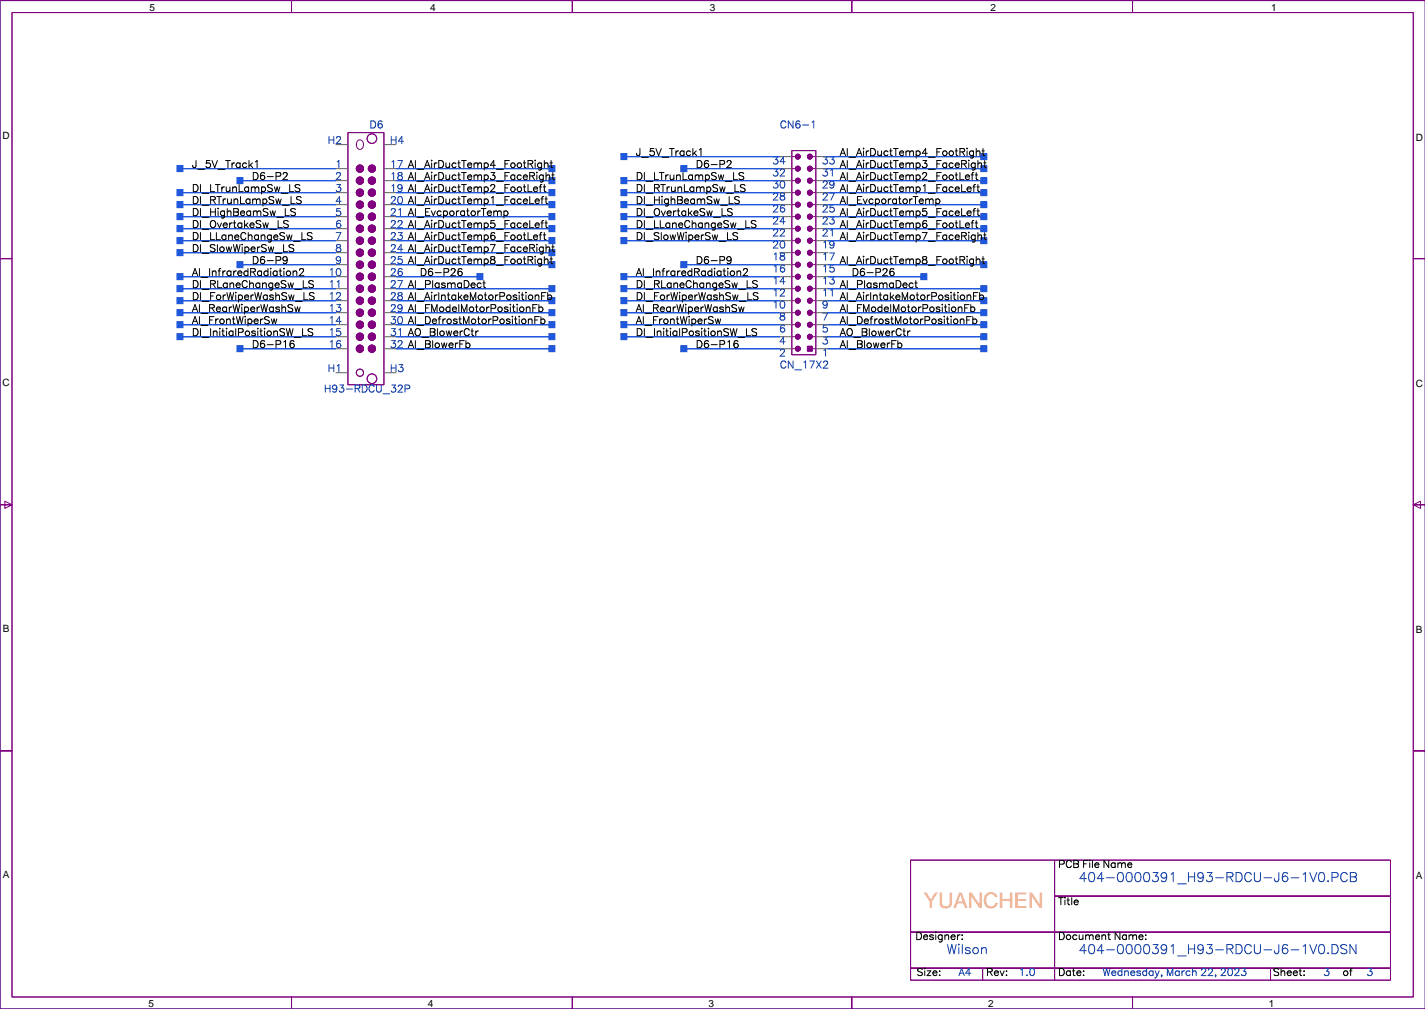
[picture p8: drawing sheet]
<svg xmlns="http://www.w3.org/2000/svg" width="302mm" height="213mm" viewBox="0 0 302 213" stroke-linecap="round" stroke-linejoin="round" font-family="sans-serif">
<path d="M301.7 .1h-301.7v213.3h301.7" fill="none" stroke="#000080" stroke-width=".21"/>
<g fill="none" stroke="#800080" stroke-width=".21">
<path d="M2.5 2.7h296.6v208.2h-296.6zM301.7 .1h-62v2.6v-2.6h-59.4v2.6v-2.6h-59.2v2.6v-2.6h-59.4v2.6v-2.6h-61.7v54.6h2.5h-2.5v52.1h2.5l-1.5 .7v-1.5l1.5 .8h-2.5v52h2.5h-2.5v54.6h61.7v-2.5v2.5h59.4v-2.5v2.5h59.2v-2.5v2.5h59.4v-2.5v2.5h62M73.6 28.1h7.7v53.3h-7.7zM75.7 29.8a.8 .8 0 0 1 1 0 .8 .8 0 0 1 .2 1 .78 .78 0 0 1-.8 .8 .78 .78 0 0 1-.7-1zM167.6 31.9h5.1v43.1h-5.1zM167.6 33.1h.8M167.6 35.7h.8M167.6 38.2h.8M171.9 33.1h.8M171.9 35.7h.8M171.9 38.2h.8M167.6 40.8h.8"/>
<path d="M167.6 43.3h.8M167.6 45.8h.8M167.6 48.4h.8M167.6 58.5h.8M167.6 56h.8M167.6 53.4h.8M167.6 50.9h.8M171.9 40.8h.8M171.9 43.3h.8M171.9 45.8h.8M171.9 48.4h.8M171.9 58.5h.8"/>
<path d="M171.9 56h.8M171.9 53.4h.8M171.9 50.9h.8M301.7 54.7h-2.6h2.6M167.6 73.8h.8M167.6 71.2h.8M167.6 68.7h.8M167.6 66.1h.8M167.6 63.6h.8M167.6 61.1h.8M170.9 73.3h1v1h-1zM171.9 73.8h.8"/>
<path d="M171.9 71.2h.8M171.9 68.7h.8M171.9 66.1h.8M171.9 63.6h.8M171.9 61.1h.8M299.1 106.8l1.6-.8v1.5l-1.6-.7h2.6zM301.7 158.8h-2.6h2.6M192.7 181.9h30.5v15.3h-30.5zM192.7 197.2h30.5v7.6h-30.5zM223.2 189.6h71.1v7.6h-71.1zM223.2 197.2h71.1v7.6h-71.1zM223.2 181.9h71.1v7.7h-71.1z"/>
<path d="M192.7 204.8h15.3v2.5h-15.3zM208 204.8h15.2v2.5h-15.2zM223.2 204.8h45.7v2.5h-45.7zM268.9 204.8h25.4v2.5h-25.4z"/>
<circle cx="76.2" cy="35.7" r=".76"/>
<circle cx="76.2" cy="38.2" r=".76"/>
<circle cx="78.7" cy="35.7" r=".76"/>
<circle cx="78.7" cy="38.2" r=".76"/>
<circle cx="78.7" cy="29.3" r="1.02"/>
<circle cx="168.9" cy="38.2" r=".51"/>
<circle cx="168.9" cy="35.7" r=".51"/>
<circle cx="168.9" cy="33.1" r=".51"/>
<circle cx="171.4" cy="38.2" r=".51"/>
<circle cx="171.4" cy="35.7" r=".51"/>
<circle cx="171.4" cy="33.1" r=".51"/>
<circle cx="76.2" cy="40.7" r=".76"/>
<circle cx="76.2" cy="50.9" r=".76"/>
<circle cx="76.2" cy="48.4" r=".76"/>
<circle cx="76.2" cy="56" r=".76"/>
<circle cx="76.2" cy="43.3" r=".76"/>
<circle cx="76.2" cy="53.4" r=".76"/>
<circle cx="76.2" cy="45.8" r=".76"/>
<circle cx="76.2" cy="58.5" r=".76"/>
<circle cx="78.7" cy="40.7" r=".76"/>
<circle cx="78.7" cy="43.3" r=".76"/>
<circle cx="78.7" cy="48.4" r=".76"/>
<circle cx="78.7" cy="50.9" r=".76"/>
<circle cx="78.7" cy="56" r=".76"/>
<circle cx="78.7" cy="58.5" r=".76"/>
<circle cx="78.7" cy="53.4" r=".76"/>
<circle cx="78.7" cy="45.8" r=".76"/>
<circle cx="168.9" cy="58.5" r=".51"/>
<circle cx="168.9" cy="50.9" r=".51"/>
<circle cx="168.9" cy="43.3" r=".51"/>
<circle cx="168.9" cy="56" r=".51"/>
<circle cx="168.9" cy="40.7" r=".51"/>
<circle cx="168.9" cy="48.4" r=".51"/>
<circle cx="168.9" cy="45.8" r=".51"/>
<circle cx="168.9" cy="53.4" r=".51"/>
<circle cx="171.4" cy="58.5" r=".51"/>
<circle cx="171.4" cy="50.9" r=".51"/>
<circle cx="171.4" cy="43.3" r=".51"/>
<circle cx="171.4" cy="56" r=".51"/>
<circle cx="171.4" cy="48.4" r=".51"/>
<circle cx="171.4" cy="40.7" r=".51"/>
<circle cx="171.4" cy="53.4" r=".51"/>
<circle cx="171.4" cy="45.8" r=".51"/>
<circle cx="76.2" cy="68.7" r=".76"/>
<circle cx="76.2" cy="71.2" r=".76"/>
<circle cx="76.2" cy="63.6" r=".76"/>
<circle cx="76.2" cy="78.8" r=".76"/>
<circle cx="76.2" cy="73.8" r=".76"/>
<circle cx="76.2" cy="61.1" r=".76"/>
<circle cx="76.2" cy="66.1" r=".76"/>
<circle cx="78.7" cy="68.7" r=".76"/>
<circle cx="78.7" cy="71.2" r=".76"/>
<circle cx="78.7" cy="63.6" r=".76"/>
<circle cx="78.7" cy="73.8" r=".76"/>
<circle cx="78.7" cy="66.1" r=".76"/>
<circle cx="78.7" cy="61.1" r=".76"/>
<circle cx="168.9" cy="71.2" r=".51"/>
<circle cx="168.9" cy="66.1" r=".51"/>
<circle cx="168.9" cy="73.8" r=".51"/>
<circle cx="168.9" cy="61.1" r=".51"/>
<circle cx="168.9" cy="68.7" r=".51"/>
<circle cx="168.9" cy="63.6" r=".51"/>
<circle cx="171.4" cy="71.2" r=".51"/>
<circle cx="171.4" cy="66.1" r=".51"/>
<circle cx="171.4" cy="61.1" r=".51"/>
<circle cx="171.4" cy="68.7" r=".51"/>
<circle cx="171.4" cy="63.6" r=".51"/>
<circle cx="78.7" cy="80.1" r="1.02"/>
</g>
<g fill="#800080" stroke="#800080" stroke-width=".21">
<path d="M170.9 73.3h1v1h-1z" fill-rule="evenodd"/>
<circle cx="78.7" cy="73.8" r=".76"/>
<circle cx="76.2" cy="73.8" r=".76"/>
<circle cx="76.2" cy="71.2" r=".76"/>
<circle cx="78.7" cy="71.2" r=".76"/>
<circle cx="76.2" cy="68.7" r=".76"/>
<circle cx="78.7" cy="68.7" r=".76"/>
<circle cx="78.7" cy="35.7" r=".76"/>
<circle cx="76.2" cy="35.7" r=".76"/>
<circle cx="76.2" cy="40.7" r=".76"/>
<circle cx="78.7" cy="40.7" r=".76"/>
<circle cx="76.2" cy="38.2" r=".76"/>
<circle cx="78.7" cy="38.2" r=".76"/>
<circle cx="76.2" cy="45.8" r=".76"/>
<circle cx="78.7" cy="45.8" r=".76"/>
<circle cx="76.2" cy="43.3" r=".76"/>
<circle cx="78.7" cy="43.3" r=".76"/>
<circle cx="76.2" cy="50.9" r=".76"/>
<circle cx="78.7" cy="50.9" r=".76"/>
<circle cx="76.2" cy="48.4" r=".76"/>
<circle cx="78.7" cy="48.4" r=".76"/>
<circle cx="76.2" cy="56" r=".76"/>
<circle cx="78.7" cy="56" r=".76"/>
<circle cx="76.2" cy="53.4" r=".76"/>
<circle cx="78.7" cy="53.4" r=".76"/>
<circle cx="76.2" cy="61.1" r=".76"/>
<circle cx="78.7" cy="61.1" r=".76"/>
<circle cx="76.2" cy="58.5" r=".76"/>
<circle cx="78.7" cy="58.5" r=".76"/>
<circle cx="76.2" cy="63.6" r=".76"/>
<circle cx="78.7" cy="63.6" r=".76"/>
<circle cx="78.7" cy="66.1" r=".76"/>
<circle cx="76.2" cy="66.1" r=".76"/>
<circle cx="168.9" cy="45.8" r=".51"/>
<circle cx="168.9" cy="38.2" r=".51"/>
<circle cx="168.9" cy="33.1" r=".51"/>
<circle cx="168.9" cy="43.3" r=".51"/>
<circle cx="168.9" cy="48.4" r=".51"/>
<circle cx="168.9" cy="40.7" r=".51"/>
<circle cx="168.9" cy="35.7" r=".51"/>
<circle cx="171.4" cy="45.8" r=".51"/>
<circle cx="171.4" cy="38.2" r=".51"/>
<circle cx="171.4" cy="33.1" r=".51"/>
<circle cx="171.4" cy="43.3" r=".51"/>
<circle cx="171.4" cy="48.4" r=".51"/>
<circle cx="171.4" cy="40.7" r=".51"/>
<circle cx="171.4" cy="35.7" r=".51"/>
<circle cx="168.9" cy="73.8" r=".51"/>
<circle cx="168.9" cy="58.5" r=".51"/>
<circle cx="168.9" cy="66.1" r=".51"/>
<circle cx="168.9" cy="56" r=".51"/>
<circle cx="168.9" cy="68.7" r=".51"/>
<circle cx="168.9" cy="63.6" r=".51"/>
<circle cx="168.9" cy="61.1" r=".51"/>
<circle cx="168.9" cy="50.9" r=".51"/>
<circle cx="168.9" cy="71.2" r=".51"/>
<circle cx="168.9" cy="53.4" r=".51"/>
<circle cx="171.4" cy="58.5" r=".51"/>
<circle cx="171.4" cy="66.1" r=".51"/>
<circle cx="171.4" cy="56" r=".51"/>
<circle cx="171.4" cy="68.7" r=".51"/>
<circle cx="171.4" cy="63.6" r=".51"/>
<circle cx="171.4" cy="61.1" r=".51"/>
<circle cx="171.4" cy="50.9" r=".51"/>
<circle cx="171.4" cy="71.2" r=".51"/>
<circle cx="171.4" cy="53.4" r=".51"/>
</g>
<g fill="none" stroke="#606060" stroke-width=".21">
<path d="M71.1 35.7h2.5M71.1 38.2h2.5M71.1 30.6h2.5M81.3 35.7h2.5M81.3 38.2h2.5M81.3 30.6h2.5M165.1 35.7h2.5M165.1 38.2h2.5M165.1 33.1h2.5M172.7 35.7h2.5M172.7 38.2h2.5M172.7 33.1h2.5"/>
<path d="M71.1 40.8h2.5M71.1 43.3h2.5M71.1 45.8h2.5M71.1 48.4h2.5M71.1 50.9h2.5M71.1 53.4h2.5M71.1 56h2.5M71.1 58.5h2.5M81.3 40.8h2.5M81.3 43.3h2.5M81.3 45.8h2.5M81.3 48.4h2.5"/>
<path d="M81.3 50.9h2.5M81.3 53.4h2.5M81.3 56h2.5M81.3 58.5h2.5M165.1 40.8h2.5M165.1 43.3h2.5M165.1 45.8h2.5M165.1 48.4h2.5M165.1 50.9h2.5M165.1 53.4h2.5M165.1 56h2.5M165.1 58.5h2.5"/>
<path d="M172.7 40.8h2.5M172.7 43.3h2.5M172.7 45.8h2.5M172.7 48.4h2.5M172.7 50.9h2.5M172.7 53.4h2.5M172.7 56h2.5M172.7 58.5h2.5M71.1 68.7h2.5M71.1 71.2h2.5M71.1 73.8h2.5M71.1 61.1h2.5"/>
<path d="M71.1 63.6h2.5M71.1 66.1h2.5M71.1 78.8h2.5M81.3 68.7h2.5M81.3 71.2h2.5M81.3 73.8h2.5M81.3 61.1h2.5M81.3 63.6h2.5M81.3 66.1h2.5M81.3 78.8h2.5M165.1 68.7h2.5M165.1 71.2h2.5"/>
<path d="M165.1 73.8h2.5M165.1 61.1h2.5M165.1 63.6h2.5M165.1 66.1h2.5M172.7 68.7h2.5M172.7 71.2h2.5M172.7 73.8h2.5M172.7 61.1h2.5M172.7 63.6h2.5M172.7 66.1h2.5"/>
</g>
<g fill="#2058dd" stroke="#2058dd" stroke-width=".21">
<path d="M38.1 40.8h33z" fill-rule="evenodd"/>
<path d="M37.5 40.1h1.2v1.3h-1.2z" fill-rule="evenodd"/>
<path d="M132.1 38.2h33z" fill-rule="evenodd"/>
<path d="M131.4 37.6h1.3v1.2h-1.3z" fill-rule="evenodd"/>
<path d="M83.8 35.7h33z" fill-rule="evenodd"/>
<path d="M116.2 35h1.2v1.3h-1.2z" fill-rule="evenodd"/>
<path d="M175.2 33.1h33z" fill-rule="evenodd"/>
<path d="M207.6 32.5h1.3v1.3h-1.3z" fill-rule="evenodd"/>
<path d="M38.1 71.2h33z" fill-rule="evenodd"/>
<path d="M37.5 70.6h1.2v1.3h-1.2z" fill-rule="evenodd"/>
<path d="M132.1 71.2h33z" fill-rule="evenodd"/>
<path d="M131.4 70.6h1.3v1.3h-1.3z" fill-rule="evenodd"/>
<path d="M38.1 50.9h33z" fill-rule="evenodd"/>
<path d="M37.5 50.3h1.2v1.2h-1.2z" fill-rule="evenodd"/>
<path d="M132.1 48.4h33z" fill-rule="evenodd"/>
<path d="M131.4 47.7h1.3v1.3h-1.3z" fill-rule="evenodd"/>
<path d="M38.1 68.7h33z" fill-rule="evenodd"/>
<path d="M37.5 68h1.2v1.3h-1.2z" fill-rule="evenodd"/>
<path d="M132.1 68.7h33z" fill-rule="evenodd"/>
<path d="M131.4 68h1.3v1.3h-1.3z" fill-rule="evenodd"/>
<path d="M38.1 48.4h33z" fill-rule="evenodd"/>
<path d="M37.5 47.7h1.2v1.3h-1.2z" fill-rule="evenodd"/>
<path d="M132.1 45.8h33z" fill-rule="evenodd"/>
<path d="M131.4 45.2h1.3v1.3h-1.3z" fill-rule="evenodd"/>
<path d="M38.1 66.1h33z" fill-rule="evenodd"/>
<path d="M37.5 65.5h1.2v1.3h-1.2z" fill-rule="evenodd"/>
<path d="M132.1 66.1h33z" fill-rule="evenodd"/>
<path d="M131.4 65.5h1.3v1.3h-1.3z" fill-rule="evenodd"/>
<path d="M38.1 45.8h33z" fill-rule="evenodd"/>
<path d="M37.5 45.2h1.2v1.3h-1.2z" fill-rule="evenodd"/>
<path d="M132.1 43.3h33z" fill-rule="evenodd"/>
<path d="M131.4 42.7h1.3v1.2h-1.3z" fill-rule="evenodd"/>
<path d="M38.1 63.6h33z" fill-rule="evenodd"/>
<path d="M37.5 63h1.2v1.2h-1.2z" fill-rule="evenodd"/>
<path d="M132.1 63.6h33z" fill-rule="evenodd"/>
<path d="M131.4 63h1.3v1.2h-1.3z" fill-rule="evenodd"/>
<path d="M38.1 43.3h33z" fill-rule="evenodd"/>
<path d="M37.5 42.7h1.2v1.2h-1.2z" fill-rule="evenodd"/>
<path d="M132.1 40.8h33z" fill-rule="evenodd"/>
<path d="M131.4 40.1h1.3v1.3h-1.3z" fill-rule="evenodd"/>
<path d="M38.1 61.1h33z" fill-rule="evenodd"/>
<path d="M37.5 60.4h1.2v1.3h-1.2z" fill-rule="evenodd"/>
<path d="M132.1 61.1h33z" fill-rule="evenodd"/>
<path d="M131.4 60.4h1.3v1.3h-1.3z" fill-rule="evenodd"/>
<path d="M38.1 35.7h33z" fill-rule="evenodd"/>
<path d="M37.5 35h1.2v1.3h-1.2z" fill-rule="evenodd"/>
<path d="M132.1 33.1h33z" fill-rule="evenodd"/>
<path d="M131.4 32.5h1.3v1.3h-1.3z" fill-rule="evenodd"/>
<path d="M50.8 38.2h20.3z" fill-rule="evenodd"/>
<path d="M50.2 37.6h1.2v1.2h-1.2z" fill-rule="evenodd"/>
<path d="M144.7 35.7h20.4z" fill-rule="evenodd"/>
<path d="M144.1 35h1.3v1.3h-1.3z" fill-rule="evenodd"/>
<path d="M83.8 61.1h33z" fill-rule="evenodd"/>
<path d="M116.2 60.4h1.2v1.3h-1.2z" fill-rule="evenodd"/>
<path d="M175.2 61.1h33z" fill-rule="evenodd"/>
<path d="M207.6 60.4h1.3v1.3h-1.3z" fill-rule="evenodd"/>
<path d="M83.8 43.3h33z" fill-rule="evenodd"/>
<path d="M116.2 42.7h1.2v1.2h-1.2z" fill-rule="evenodd"/>
<path d="M175.2 40.8h33z" fill-rule="evenodd"/>
<path d="M207.6 40.1h1.3v1.3h-1.3z" fill-rule="evenodd"/>
<path d="M83.8 58.5h17.8z" fill-rule="evenodd"/>
<path d="M100.9 57.9h1.3v1.3h-1.3z" fill-rule="evenodd"/>
<path d="M175.2 58.5h20.3z" fill-rule="evenodd"/>
<path d="M194.9 57.9h1.3v1.3h-1.3z" fill-rule="evenodd"/>
<path d="M83.8 40.8h33z" fill-rule="evenodd"/>
<path d="M116.2 40.1h1.2v1.3h-1.2z" fill-rule="evenodd"/>
<path d="M175.2 38.2h33z" fill-rule="evenodd"/>
<path d="M207.6 37.6h1.3v1.2h-1.3z" fill-rule="evenodd"/>
<path d="M83.8 38.2h33z" fill-rule="evenodd"/>
<path d="M116.2 37.6h1.2v1.2h-1.2z" fill-rule="evenodd"/>
<path d="M175.2 35.7h33z" fill-rule="evenodd"/>
<path d="M207.6 35h1.3v1.3h-1.3z" fill-rule="evenodd"/>
<path d="M83.8 53.4h33z" fill-rule="evenodd"/>
<path d="M116.2 52.8h1.2v1.3h-1.2z" fill-rule="evenodd"/>
<path d="M175.2 50.9h33z" fill-rule="evenodd"/>
<path d="M207.6 50.3h1.3v1.2h-1.3z" fill-rule="evenodd"/>
<path d="M83.8 56h33z" fill-rule="evenodd"/>
<path d="M116.2 55.4h1.2v1.2h-1.2z" fill-rule="evenodd"/>
<path d="M175.2 56h33z" fill-rule="evenodd"/>
<path d="M207.6 55.4h1.3v1.2h-1.3z" fill-rule="evenodd"/>
<path d="M83.8 50.9h33z" fill-rule="evenodd"/>
<path d="M116.2 50.3h1.2v1.2h-1.2z" fill-rule="evenodd"/>
<path d="M175.2 48.4h33z" fill-rule="evenodd"/>
<path d="M207.6 47.7h1.3v1.3h-1.3z" fill-rule="evenodd"/>
<path d="M83.8 63.6h33z" fill-rule="evenodd"/>
<path d="M116.2 63h1.2v1.2h-1.2z" fill-rule="evenodd"/>
<path d="M175.2 63.6h33z" fill-rule="evenodd"/>
<path d="M207.6 63h1.3v1.2h-1.3z" fill-rule="evenodd"/>
<path d="M83.8 66.1h33z" fill-rule="evenodd"/>
<path d="M116.2 65.5h1.2v1.3h-1.2z" fill-rule="evenodd"/>
<path d="M175.2 66.1h33z" fill-rule="evenodd"/>
<path d="M207.6 65.5h1.3v1.3h-1.3z" fill-rule="evenodd"/>
<path d="M83.8 73.8h33z" fill-rule="evenodd"/>
<path d="M116.2 73.1h1.2v1.3h-1.2z" fill-rule="evenodd"/>
<path d="M175.2 73.8h33z" fill-rule="evenodd"/>
<path d="M207.6 73.1h1.3v1.3h-1.3z" fill-rule="evenodd"/>
<path d="M83.8 71.2h33z" fill-rule="evenodd"/>
<path d="M116.2 70.6h1.2v1.3h-1.2z" fill-rule="evenodd"/>
<path d="M175.2 71.2h33z" fill-rule="evenodd"/>
<path d="M207.6 70.6h1.3v1.3h-1.3z" fill-rule="evenodd"/>
<path d="M83.8 68.7h33z" fill-rule="evenodd"/>
<path d="M116.2 68h1.2v1.3h-1.2z" fill-rule="evenodd"/>
<path d="M175.2 68.7h33z" fill-rule="evenodd"/>
<path d="M207.6 68h1.3v1.3h-1.3z" fill-rule="evenodd"/>
<path d="M83.8 48.4h33z" fill-rule="evenodd"/>
<path d="M116.2 47.7h1.2v1.3h-1.2z" fill-rule="evenodd"/>
<path d="M175.2 45.8h33z" fill-rule="evenodd"/>
<path d="M207.6 45.2h1.3v1.3h-1.3z" fill-rule="evenodd"/>
<path d="M38.1 58.5h33z" fill-rule="evenodd"/>
<path d="M37.5 57.9h1.2v1.3h-1.2z" fill-rule="evenodd"/>
<path d="M132.1 58.5h33z" fill-rule="evenodd"/>
<path d="M131.4 57.9h1.3v1.3h-1.3z" fill-rule="evenodd"/>
<path d="M83.8 45.8h33z" fill-rule="evenodd"/>
<path d="M116.2 45.2h1.2v1.3h-1.2z" fill-rule="evenodd"/>
<path d="M175.2 43.3h33z" fill-rule="evenodd"/>
<path d="M207.6 42.7h1.3v1.2h-1.3z" fill-rule="evenodd"/>
<path d="M50.8 56h20.3z" fill-rule="evenodd"/>
<path d="M50.2 55.4h1.2v1.2h-1.2z" fill-rule="evenodd"/>
<path d="M144.7 56h20.4z" fill-rule="evenodd"/>
<path d="M144.1 55.4h1.3v1.2h-1.3z" fill-rule="evenodd"/>
<path d="M38.1 53.4h33z" fill-rule="evenodd"/>
<path d="M37.5 52.8h1.2v1.3h-1.2z" fill-rule="evenodd"/>
<path d="M132.1 50.9h33z" fill-rule="evenodd"/>
<path d="M131.4 50.3h1.3v1.2h-1.3z" fill-rule="evenodd"/>
<path d="M50.8 73.8h20.3z" fill-rule="evenodd"/>
<path d="M50.2 73.1h1.2v1.3h-1.2z" fill-rule="evenodd"/>
<path d="M144.7 73.8h20.4z" fill-rule="evenodd"/>
<path d="M144.1 73.1h1.3v1.3h-1.3z" fill-rule="evenodd"/>
</g>
<g fill="none" stroke="#2058dd" stroke-width=".21">
<path d="M38.1 35.7h33M50.8 38.2h20.3M83.8 38.2h33M83.8 35.7h33M132.1 38.2h33M132.1 33.1h33M144.7 35.7h20.4M175.2 38.2h33M175.2 35.7h33M175.2 33.1h33M38.1 40.8h33M38.1 50.9h33"/>
<path d="M38.1 48.4h33M38.1 45.8h33M38.1 43.3h33M38.1 58.5h33M38.1 53.4h33M50.8 56h20.3M83.8 40.8h33M83.8 50.9h33M83.8 48.4h33M83.8 45.8h33M83.8 43.3h33M83.8 58.5h17.8"/>
<path d="M83.8 53.4h33M83.8 56h33M132.1 40.8h33M132.1 50.9h33M132.1 48.4h33M132.1 45.8h33M132.1 43.3h33M132.1 58.5h33M144.7 56h20.4M175.2 40.8h33M175.2 50.9h33M175.2 48.4h33"/>
<path d="M175.2 45.8h33M175.2 43.3h33M175.2 58.5h20.3M175.2 56h33M38.1 71.2h33M38.1 68.7h33M38.1 66.1h33M38.1 63.6h33M38.1 61.1h33M50.8 73.8h20.3M83.8 71.2h33M83.8 68.7h33"/>
<path d="M83.8 66.1h33M83.8 63.6h33M83.8 61.1h33M83.8 73.8h33M132.1 71.2h33M132.1 68.7h33M132.1 66.1h33M132.1 63.6h33M132.1 61.1h33M144.7 73.8h20.4M175.2 71.2h33M175.2 68.7h33"/>
<path d="M175.2 66.1h33M175.2 63.6h33M175.2 61.1h33M175.2 73.8h33"/>
</g>
<text font-size="4.5" fill="#ffad5b" x="195.5" y="192.1">YUANCHEN</text>
<g font-size="2.8" fill="#1741a1">
<text x="228.3" y="185.9">404-0000391_H93-RDCU-J6-1V0.PCB</text>
<text x="200.4" y="201.2">Wilson</text>
<text x="228.3" y="201.2">404-0000391_H93-RDCU-J6-1V0.DSN</text>
</g>
<g font-size="2.1">
<text x="31.7" y="2.3">5</text>
<text x="91.1" y="2.3">4</text>
<text x="150.3" y="2.3">3</text>
<text x="209.7" y="2.3">2</text>
<text x="269.1" y="2.3">1</text>
<text x=".5" y="29.5">D</text>
<text x="299.7" y="29.7">D</text>
<text x="40.6" y="35">J_5V_Track1</text>
<text x="82.5" y="35">17 AI_AirDuctTemp4_FootRight</text>
<text x="134.6" y="32.5">J_5V_Track1</text>
<text x="147.3" y="35">D6-P2</text>
<text x="177.8" y="32.5">AI_AirDuctTemp4_FootRight</text>
<text x="177.8" y="35">AI_AirDuctTemp3_FaceRight</text>
<text x="40.6" y="40.1">DI_LTrunLampSw_LS</text>
<text x="53.3" y="37.6">D6-P2</text>
<text x="82.5" y="40.1">19 AI_AirDuctTemp2_FootLeft</text>
<text x="82.5" y="37.6">18 AI_AirDuctTemp3_FaceRight</text>
<text x="134.6" y="37.6">DI_LTrunLampSw_LS</text>
<text x="134.6" y="40.1">DI_RTrunLampSw_LS</text>
<text x="177.8" y="40.1">AI_AirDuctTemp1_FaceLeft</text>
<text x="177.8" y="37.6">AI_AirDuctTemp2_FootLeft</text>
<text x="40.6" y="47.7">DI_OvertakeSw_LS</text>
<text x="40.6" y="45.2">DI_HighBeamSw_LS</text>
<text x="40.6" y="42.6">DI_RTrunLampSw_LS</text>
<text x="82.5" y="47.7">22 AI_AirDuctTemp5_FaceLeft</text>
<text x="82.5" y="45.2">21 AI_EvcporatorTemp</text>
<text x="82.5" y="42.6">20 AI_AirDuctTemp1_FaceLeft</text>
<text x="134.6" y="47.7">DI_LLaneChangeSw_LS</text>
<text x="134.6" y="45.2">DI_OvertakeSw_LS</text>
<text x="134.6" y="42.6">DI_HighBeamSw_LS</text>
<text x="177.8" y="47.7">AI_AirDuctTemp6_FootLeft</text>
<text x="177.8" y="45.2">AI_AirDuctTemp5_FaceLeft</text>
<text x="177.8" y="42.6">AI_EvcporatorTemp</text>
<text x="40.6" y="50.3">DI_LLaneChangeSw_LS</text>
<text x="40.6" y="52.8">DI_SlowWiperSw_LS</text>
<text x="82.5" y="52.8">24 AI_AirDuctTemp7_FaceRight</text>
<text x="82.5" y="50.3">23 AI_AirDuctTemp6_FootLeft</text>
<text x="134.6" y="50.3">DI_SlowWiperSw_LS</text>
<text x="177.8" y="50.3">AI_AirDuctTemp7_FaceRight</text>
<text x="40.6" y="57.9">AI_InfraredRadiation2</text>
<text x="53.3" y="55.3">D6-P9</text>
<text x="82.5" y="55.3">25 AI_AirDuctTemp8_FootRight</text>
<text x="88.9" y="57.9">D6-P26</text>
<text x="134.6" y="57.9">AI_InfraredRadiation2</text>
<text x="147.3" y="55.3">D6-P9</text>
<text x="177.8" y="55.3">AI_AirDuctTemp8_FootRight</text>
<text x="180.3" y="57.9">D6-P26</text>
<text x="40.6" y="65.5">AI_RearWiperWashSw</text>
<text x="40.6" y="63">DI_ForWiperWashSw_LS</text>
<text x="40.6" y="60.4">DI_RLaneChangeSw_LS</text>
<text x="82.5" y="65.5">29 AI_FModelMotorPositionFb</text>
<text x="82.5" y="63">28 AI_AirIntakeMotorPositionFb</text>
<text x="82.5" y="60.4">27 AI_PlasmaDect</text>
<text x="134.6" y="65.5">AI_RearWiperWashSw</text>
<text x="134.6" y="63">DI_ForWiperWashSw_LS</text>
<text x="134.6" y="60.4">DI_RLaneChangeSw_LS</text>
<text x="177.8" y="60.4">AI_PlasmaDect</text>
<text x="177.8" y="63">AI_AirIntakeMotorPositionFb</text>
<text x="177.8" y="65.5">AI_FModelMotorPositionFb</text>
<text x="40.6" y="70.6">DI_InitialPositionSW_LS</text>
<text x="40.6" y="68">AI_FrontWiperSw</text>
<text x="82.5" y="70.6">31 AO_BlowerCtr</text>
<text x="82.5" y="68">30 AI_DefrostMotorPositionFb</text>
<text x="134.6" y="70.6">DI_InitialPositionSW_LS</text>
<text x="134.6" y="68">AI_FrontWiperSw</text>
<text x="177.8" y="70.6">AO_BlowerCtr</text>
<text x="177.8" y="68">AI_DefrostMotorPositionFb</text>
<text x="53.3" y="73.1">D6-P16</text>
<text x="82.5" y="73.1">32 AI_BlowerFb</text>
<text x="147.3" y="73.1">D6-P16</text>
<text x="177.8" y="73.1">AI_BlowerFb</text>
<text x=".5" y="81.5">C</text>
<text x="299.7" y="81.8">C</text>
<text x=".6" y="133.6">B</text>
<text x="299.7" y="133.9">B</text>
<text x=".6" y="185.7">A</text>
<text x="224" y="183.1">PCB File Name</text>
<text x="299.7" y="185.9">A</text>
<text x="224" y="190.9">Title</text>
<text x="193.8" y="198.3">Designer:</text>
<text x="224" y="198.3">Document Name:</text>
<text x="194" y="205.9">Size:</text>
<text x="208.7" y="205.9">Rev:</text>
<text x="224" y="205.9">Date:</text>
<text x="269.4" y="205.9">Sheet:</text>
<text x="284.2" y="205.9">of</text>
<text x="31.4" y="213.1">5</text>
<text x="90.6" y="213.1">4</text>
<text x="150" y="213.1">3</text>
<text x="209.2" y="213.1">2</text>
<text x="268.6" y="213.1">1</text>
</g>
<g font-size="2.1" fill="#1741a1">
<text x="69.4" y="29.9">H2</text>
<text x="78.2" y="26.6">D6</text>
<text x="82.5" y="29.9">H4</text>
<text x="165.1" y="26.6">CN6-1</text>
<text x="70.9" y="35">1</text>
<text x="163.5" y="34.3">34</text>
<text x="174" y="34.3">33</text>
<text x="70.9" y="40.1">3</text>
<text x="70.9" y="37.6">2</text>
<text x="163.5" y="36.8">32</text>
<text x="163.5" y="39.3">30</text>
<text x="163.5" y="41.9">28</text>
<text x="174" y="36.8">31</text>
<text x="174" y="39.3">29</text>
<text x="174" y="41.9">27</text>
<text x="70.9" y="47.7">6</text>
<text x="70.9" y="45.2">5</text>
<text x="70.9" y="42.6">4</text>
<text x="163.5" y="44.4">26</text>
<text x="163.5" y="47">24</text>
<text x="174" y="44.4">25</text>
<text x="174" y="47">23</text>
<text x="70.9" y="52.8">8</text>
<text x="70.9" y="50.3">7</text>
<text x="163.5" y="49.5">22</text>
<text x="163.5" y="52">20</text>
<text x="174" y="49.5">21</text>
<text x="174" y="52">19</text>
<text x="69.5" y="57.9">10</text>
<text x="70.9" y="55.3">9</text>
<text x="82.5" y="57.9">26</text>
<text x="163.5" y="54.6">18</text>
<text x="163.5" y="57.1">16</text>
<text x="163.5" y="59.7">14</text>
<text x="174" y="54.6">17</text>
<text x="174" y="57.1">15</text>
<text x="174" y="59.7">13</text>
<text x="69.5" y="65.5">13</text>
<text x="69.5" y="63">12</text>
<text x="69.5" y="60.4">11</text>
<text x="163.5" y="62.2">12</text>
<text x="163.5" y="64.7">10</text>
<text x="174" y="62.2">11</text>
<text x="174" y="64.7">9</text>
<text x="69.5" y="70.6">15</text>
<text x="69.5" y="68">14</text>
<text x="164.9" y="67.3">8</text>
<text x="164.9" y="69.8">6</text>
<text x="174" y="67.3">7</text>
<text x="174" y="69.8">5</text>
<text x="69.5" y="73.1">16</text>
<text x="164.9" y="72.3">4</text>
<text x="164.9" y="74.9">2</text>
<text x="165.1" y="77.4">CN_17X2</text>
<text x="174" y="72.3">3</text>
<text x="174" y="74.9">1</text>
<text x="68.6" y="82.5">H93-RDCU_32P</text>
<text x="69.4" y="78.2">H1</text>
<text x="82.5" y="78.2">H3</text>
<text x="202.9" y="205.9">A4</text>
<text x="215.6" y="205.9">1.0</text>
<text x="233.4" y="205.9">Wednesday, March 22, 2023</text>
<text x="280.1" y="205.9">3</text>
<text x="289.2" y="205.9">3</text>
</g>
</svg>
